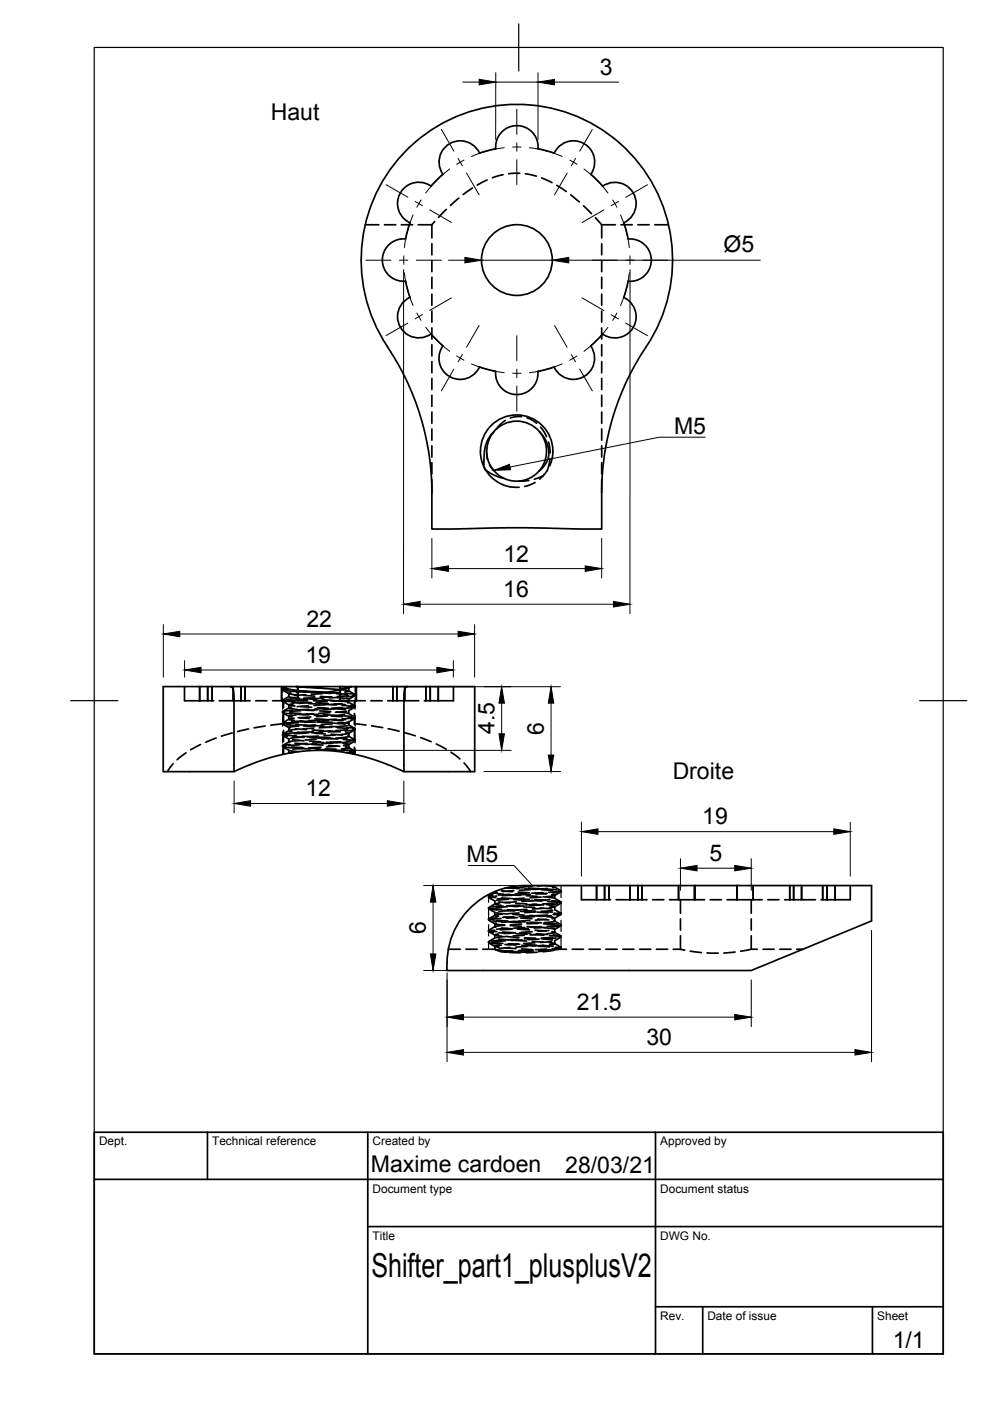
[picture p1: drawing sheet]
<svg xmlns="http://www.w3.org/2000/svg" width="210mm" height="297mm" viewBox="0 0 210 297" stroke-linecap="round" stroke-linejoin="round" font-family="sans-serif">
<!-- layer: Visible -->
<g fill="none" stroke="#000" stroke-width=".36">
<path d="M91.4 39.5a4.5 4.5 0 0 0-6.5 1.4 4.5 4.5 0 0 0 2 6.3l-.9 3.5a4.5 4.5 0 0 0-4.9 4.4 4.5 4.5 0 0 0 4.9 4.5l.9 3.4a4.5 4.5 0 0 0-2 6.4 4.5 4.5 0 0 0 6.5 1.4l2.5 2.5M101.7 32.5a4.5 4.5 0 0 0-6.4-2 4.5 4.5 0 0 0-1.4 6.4l-2.5 2.6M101.7 32.5l3.4-1a4.5 4.5 0 0 1 4.5-4.9 4.5 4.5 0 0 1 4.5 5l3.4 .9M117.5 32.5a4.5 4.5 0 0 1 6.3-2 4.5 4.5 0 0 1 1.5 6.5l2.5 2.5M127.8 39.5a4.5 4.5 0 0 1 6.5 1.4 4.5 4.5 0 0 1-2.1 6.3l1 3.5M133.2 50.7a4.5 4.5 0 0 1 4.9 4.5 4.5 4.5 0 0 1-4.9 4.4M133.2 59.6l-.9 3.5a4.5 4.5 0 0 1 2 6.3 4.5 4.5 0 0 1-6.5 1.4l-2.5 2.5M93.9 73.3a4.5 4.5 0 0 0 1.4 6.5 4.5 4.5 0 0 0 6.4-2l3.4 .9a4.5 4.5 0 0 0 4.5 5 4.5 4.5 0 0 0 4.5-5l3.4-.9M125.2 73.3a4.5 4.5 0 0 1-1.4 6.5 4.5 4.5 0 0 1-6.3-2M137 73.5a33 33 0 0 0-27.4-51.4 33 33 0 0 0-27.5 51.4 56 56 0 0 1 9.4 28.6l.1 10.1 15.7-.3 20.3 .3v-9.5l.3-4.2a55.6 55.6 0 0 1 9.1-25M114.3 99.9l1.1-1.8 .5-2.1-.1-1.3-.2-1.1-.5-1-.7-1 1.1 1.5 .7 1.6a5.1 5.1 0 0 1-2.2 5.5l-1.8 1.2-1.2 .5-1 .1-2.1-.2-3.5-1.2a2.51 2.51 0 0 1-1.8-3.2l.1-1.7 .4-1.7 .6-1.2 1-1.2a6.4 6.4 0 0 0 2.1 9.8M114.4 91.6a6.4 6.4 0 0 0-9.7 0"/>
<path d="M48.9 145.6h-14.3v18h15M60.8 145.6h1.9M63.4 146.5l5.8 .3M72.5 145.6h1.9M73.8 145.8l-1.3-.2h-9.8l9.4 .6M86.3 145.6h14.3v18h-15v-16.1l.3-1.6 .4-.3h-11.9l-3.9 1-2.2 .2h-2l-4.5-.6a1.14 1.14 0 0 1-1.1-.5l.1-.1h-11.9l.5 .3 .2 1.6v16.1l4.9-2.1 4.1-1.2 4.3-.9 3.9-.3 4.7 .2 4.2 .7 4.8 1.5 5.1 2.1M102.5 190.3a16.7 16.7 0 0 1 8.8-2.5h73.5v7.5l-25.5 10.5h-64.5v-1.5M102.5 190.3a16.5 16.5 0 0 0-7.7 14"/>
<circle cx="109.6" cy="55.1" r="7.5"/>
</g>
<!-- layer: Hidden -->
<g fill="none" stroke="#000" stroke-width=".36">
<path d="M100.2 39.9l-2 1.4M103.3 38.1l-2.1 1.2M106.7 37l-2.3 .7M110.2 36.7l-2.4 .1M111.4 36.8l2.3 .5M114.9 37.7l2.1 1M118.1 39.3l2 1.3M77.4 47.7h2.9M81.5 47.7h2.4M85.1 47.7h2.4M88.7 47.7h2.9M91.6 47.7v2.7"/>
<path d="M91.6 51.7v2.3M91.6 55.2v2.4M91.6 58.8v2.4M92.2 47l-.6 .7M94.6 44.4l-1.6 1.7M97.3 42l-1.8 1.6M121 41.3l1.9 1.5M123.7 43.6l1.7 1.7M126.2 46.2l1.4 1.5M127.6 47.7v2.7M127.6 51.7v2.3M127.6 55.2v2.4"/>
<path d="M127.6 58.8v2.4M127.6 47.7h2.9M131.7 47.7h2.3M135.2 47.7h2.4M138.8 47.7h2.9M91.6 62.4v2.3M91.6 65.9v2.4M91.6 69.5v2.4M91.6 73.1v2.4M91.6 76.7v2.3M127.6 62.4v2.3M127.6 65.9v2.4"/>
<path d="M127.6 69.5v2.4M127.6 73.1v2.4M127.6 76.7v2.3M91.6 80.2v2.4M91.6 83.8v2.4M91.6 87.4v2.4M91.6 90.9v2.4M91.6 94.5v2.4M91.6 98.1v2.4M103.2 96.2l.2 1.2M103.8 98.5l.7 1.1M107.1 89.1l-.9 .8-1 1.1"/>
<path d="M110.6 88.3h-1.1l-1.3 .3M111.7 88.6l1.2 .5 .9 .6M114.6 90.6l1.3 2M116 99.8l-1.6 1.8M116.3 93.7l.3 2.3M116.6 97.2l-.6 2.6M117.1 97l-.6 1.7M127.6 80.2v2.4M127.6 83.8v2.4M127.6 87.4v2.4M127.6 90.9v2.4M127.6 94.5v2.4"/>
<path d="M127.6 98.1v2.4M91.6 101.7v2.8M108.2 103.2l1.9 .1M112.1 101.9l-2.1 .1M113.5 102.3l-2.2 .8M115.3 100.8l-2 .8M127.6 101.7v2.8M39.1 145.6v3h3.2M39.4 159.6l-1.9 1.5M42.3 148.6h3M42.3 145.6v3M42.5 157.8l-2.1 1.2"/>
<path d="M44 145.6v3M45 145.6v3M45.8 156.5l-2.2 .9M46.5 148.6h2.9M49.2 155.4l-2.3 .7M49.4 148.6h1.7M49.4 145.6v3M51.1 148.6h1.9M51.1 145.6v3M51.9 145.6v3M52.7 154.6l-2.3 .5M54.2 148.6h2.4"/>
<path d="M56.2 153.9l-2.3 .4M57.8 148.6h1.9M59.7 148.6h3.4M59.7 145.6v3M59.8 153.5l-2.4 .3M59.9 146.1v.2M59.9 148.5v.2M59.9 150.9v.2M59.9 153.3v.2M59.9 155.7v.2M59.9 158.1v.2M59.9 158.3l1.4 .8"/>
<path d="M59.9 155.9l1.4 .8M59.9 153.5l1.4 .8M59.9 151.1l1.4 .8M59.9 148.7l1.4 .8M59.9 146.3l1.4 .8M60 158.3l2.3 .3M60.1 148.6v1.5M60.1 151.3v2.4M60.1 154.8v2.4M60.1 158.4v1.5M60.2 148.6l2.3 .2M60.2 151l-.3 .1 2 .3"/>
<path d="M60.5 155.8l2.4 .2M60.6 146.4l2.4 .2M60.6 153.1l-.7 .2 1.6 .2M60.7 145.9l-.8 .2 1 .2M60.7 145.6l-.8 .4M60.8 153.7l2.4 .1M61 146.1h-.6M61.2 147.1v.6M61.2 149.4v.7M61.2 151.9v.6M61.2 154.2v.7M61.2 156.7v.6"/>
<path d="M61.2 159.1v.6M61.3 155.7l-1.4 .2 1 .2M61.3 159.7h.1M61.3 157.3l-1.4 .8M61.3 154.9l-1.4 .7M61.3 152.5l-1.4 .8M61.3 150.1l-1.4 .7M61.4 151.1l2.4 .2M61.5 148.4l-1.6 .3 .8 .2M61.5 159.2l1.8 .2M61.6 157.8l-1.7 .3 .7 .1M61.7 146.9l-.4 .2 1.8 .2"/>
<path d="M61.8 150l-.5 .1 1.7 .3M61.8 158.4l2.4 .1M61.8 149l2.4 .1M61.9 150.6l-2 .3 .3 .1M62.1 156.9l2.3 .2M62.1 146.4l1.3 .1M62.1 156.2l2.4 .1M62.3 149.2l-1 .3 1.2 .2M62.4 152.3l-1.1 .2 1.1 .2M62.5 157.6l2.4 .2M62.5 153.2l-2.3 .2M62.6 159.5l-1.2 .1"/>
<path d="M62.6 154.5l2.4 .2M62.7 153.6l2.4 .2M62.8 151.6l-1.5 .2 .7 .2M62.9 155.3l-2.4 .2M62.9 154.6l-1.6 .3 .6 .2M63.1 155.2l2.3 .2M63.1 151.4l2.4 .2M63.1 148.6h2.1M63.1 145.6v3M63.2 148.1l-2.4 .2M63.2 152.2l2.4 .1M63.3 153.2l-2.3 .2"/>
<path d="M63.4 153.9l-2.2 .3 .2 .2M63.4 158.7l2.4 .1M63.5 157l-1.8 .2-.4 .1 .1 .1M63.5 157.9l-2.4 .2M63.5 148l-2.2-.3-1.4 .7M63.6 152.9l2.4 .1M63.7 148.9l2.4 .1M63.7 149.8l2.4 .2M63.8 150.7l-2.4 .1M63.9 156.3l-2.3 .2M64.1 156.1l2.3 .1M64.2 146.7l2.3 .1"/>
<path d="M64.2 150.5l2.4 .2M64.2 152.9l-2.4 .1M64.3 147.4l2.4 .2M64.4 153.9l2.3 .1M64.5 158.7l-2.4 .2M64.7 148.1l2.4 .2M64.8 147.3l-2.4 .2M64.8 155.4l-2.4 .2M64.9 146.6l-2 .2M65 151.3l2.4 .2M65 148.2l-2.3 .1M65.1 157.6l-2.4 .2"/>
<path d="M65.4 149.7l-2.4 .1M65.4 158.6l2.4 .1M65.4 149.2l2.4 .1M65.5 150.4l-2.4 .1M65.6 157.1l2.4 .2M65.7 156.4l2.4 .1M65.8 149l-2.4 .1M65.9 152l-2.4 .2M66.1 157.8l2.4 .2M66.1 153l-2.4 .1M66.2 154.8l2.4 .1M66.3 153.8l2.4 .1"/>
<path d="M66.4 151.3l-2.4 .2M66.4 155.1l-2.3 .2M66.4 148.6h2.4M66.5 154.4l-2.4 .1M66.6 155.5l2.4 .1M66.7 151.6l2.3 .2M66.8 147.9l-2.4 .1M66.8 152.4l2.4 .2M66.9 153.7l-2.4 .1M66.9 153.1h-2.4M67 158.9l2.4 .1M67 156.7l-2.3 .2"/>
<path d="M67.1 157.7l-2.4 .1M67.2 153.1l2.4 .1M67.3 149.1l2.4 .1M67.3 150l2.4 .2M67.4 150.5l-2.4 .1M67.5 156.1l-2.3 .1M67.6 156.3l2.4 .1M67.7 146.9l2.4 .1M67.8 150.7l2.3 .2M67.8 152.7l-2.4 .1M67.9 147.7l2.4 .1M67.9 154.1l2.4 .1"/>
<path d="M68.1 158.4l-2.4 .2M68.1 153.1h2.4M68.3 148.4l2.4 .1M68.4 147.1l-2.4 .1M68.4 155.2l-2.4 .2M68.6 151.5l2.3 .1M68.6 148l-2.4 .2M68.7 157.4l-2.4 .2M68.9 149.4l-2.3 .2M69 158.8l2.4 .1M69 149.4l2.4 .1M69.1 150.2l-2.4 .1"/>
<path d="M69.2 157.4l2.4 .1M69.2 156.6l2.4 .1M69.4 148.7l-2.4 .2M69.5 151.8l-2.4 .1M69.6 146.8l2.4 .1M69.7 158.1l2.4 .1M69.7 152.8l-2.4 .1M69.8 155l2.3 .2M69.9 154l2.3 .1M70 151.1l-2.4 .1M70 148.6h2.1M70 155l-2.4 .1"/>
<path d="M70.1 154.2l-2.4 .1M70.2 155.7l2.4 .2M70.2 151.8l2.4 .2M70.3 152.6l2.4 .2M70.3 147.7l-2.4 .2M70.5 153.5l-2.4 .1M70.6 159.1l2.3 .1M70.6 156.5l-2.4 .2M70.7 157.5l-2.4 .2M70.8 153.3l2.4 .2M70.8 149.3l2.4 .1M70.9 150.2l2.3 .3"/>
<path d="M71 150.3l-2.4 .1M71.1 155.8l-2.4 .2M71.2 158.9l-2.4 .2M71.2 156.5l2.4 .1M71.3 147.1l2.4 .1M71.3 150.9l2.4 .3M71.4 152.5l-2.4 .1M71.5 147.9l2.3 .3M71.5 154.3l2.4 .2M71.6 158.2l-2.4 .2M71.7 153.2l2.3 .1M71.9 148.6l2 .3-.2 .1"/>
<path d="M71.9 146.8l-2.3 .2M72 155.1l-2.4 .1M72.1 146.2l1.8 .3-.8 .2M72.1 151.7l2.4 .2M72.1 145.6v3M72.1 148.6h3.4v-3v3h1.9M72.2 147.8l-2.4 .2M72.2 157.2l-2.3 .2M72.5 149.2l-2.4 .2M72.5 159l2.4 .2M72.6 149.5l2.3 .3M72.6 150l-2.3 .1"/>
<path d="M72.7 157.6l1.2 .2-1.1 .3M72.8 156.8l2.4 .2M72.9 148.5l-2.3 .2M73 151.5l-2.3 .2M73.2 147l2.1 .3-.2 .1M73.2 158.3l.8 .2-1.6 .3M73.3 152.6l-2.4 .1M73.3 155.3l.7 .2-1.7 .2M73.4 154.2l1.9 .3-.5 .1M73.5 150.8l-2.4 .2M73.6 154.7l-2.4 .2M73.6 153.8l-2.3 .3"/>
<path d="M73.7 156l.2 .1-2.1 .3M73.8 152l1.5 .3-.9 .2M73.8 145.8l.1 .1-.2 .1-1.3 .1M73.9 153l-.3 .2-1.9 .2M73.9 147.5l-2.4 .2M73.9 146.5l1.3 .7M73.9 148.9l1.3 .8M73.9 151.3l1.3 .7 .1 .3M73.9 153.7l1.3 .8 .1 .2M73.9 156.1l1.3 .8M73.9 158.5l1.3 .8 .1 .2-.6 .3M74 145.8v.7"/>
<path d="M74 148.2v.7M74 150.7v.6M74 153v.7M74 155.5v.6M74 157.9v.6M74.1 159.3l1.1 .2-1.1 .2M74.2 157.3l-2.4 .2M74.4 149.5l.9 .2-1.5 .2M74.4 145.6l-.5 .3M74.5 159.5l-1.2 .1M74.5 150.1l-2.4 .1M74.8 156.7l.4 .2-1.8 .3"/>
<path d="M74.9 147.3l.4 .2-1.9 .3M74.9 152.2l-2.4 .2M75.1 154.6l.2 .1-2.1 .3M75.1 148.6v1.5M75.1 151.3v2.4M75.1 154.8v2.4M75.1 158.4v1.5M75.2 153.4l2.4 .3M75.2 154.7l-1.3 .8M75.2 152.3l-1.3 .8M75.2 147.5l-1.3 .8M75.3 147.3v.2"/>
<path d="M75.3 149.7v.2l-1.4 .8M75.3 156.9v.2l-1.4 .8M78.6 148.6h2.4M78.8 153.9l2.3 .4M82.2 148.6h1.9M82.3 154.5l2.3 .5M83.3 145.6v3M84.1 148.6h1.7v-3v3h3M84.1 145.6v3M85.8 155.3l2.3 .7M89.2 156.4l2.2 .9M90 148.6h2.9"/>
<path d="M90.3 145.6v3M91.2 145.6v3M92.5 157.7l2.1 1.1M92.9 145.6v3M95.6 159.5l1.9 1.4M96.1 145.6v3h-3.2M36.7 161.9l-1.2 1.7M98.4 161.7l1.4 1.9M103.6 190.1v.2M103.6 192.5v.2M103.6 194.9v.2M103.6 197.3v.2"/>
<path d="M103.6 199.7v.2M103.6 199.9l1.3 .8M103.6 197.5l1.3 .8M103.6 195.1l1.3 .8M103.6 192.7l1.3 .8M103.6 190.3l1.3 .8M103.6 199.8l.5 .2 1.8 .2M104 192.5l-.4 .2 2 .2M104 192.6l2.4 .2M104.1 197.1l-.5 .2 1.8 .2M104.3 199.8l2.3 .2M104.4 189.9l-.8 .2 1.5 .2"/>
<path d="M104.5 195.2l2.4 .2M104.9 197.2l-1.3 .2 1 .3M104.9 189v.3M104.9 191v.7M104.9 193.4v.7M104.9 195.8v.7M104.9 198.2v.7M104.9 198.8l-1.3 .8M104.9 196.5l-1.3 .7M104.9 194.1l-1.3 .7M104.9 191.7l-1.3 .7M104.9 189.3l-1.3 .7"/>
<path d="M105.2 193.5l2.3 .3M105.2 195.7l-.3 .2 2.1 .2M105.3 190l-1.7 .3 .6 .1M105.3 195.1l2.4 .2M105.4 189.2l-.5 .1 1.9 .3M105.4 194.6l-1.8 .2 .5 .2M105.4 190.5l2.4 .2M105.7 199.1l2.4 .2M105.7 198l-.8 .2 1.5 .3M105.7 191.2l2.4 .2M105.8 197.8l2.4 .1M105.9 191.5l-1 .2 1.3 .2"/>
<path d="M106.2 194.7l-2.4 .3M106.3 188.9l2.4 .2M106.3 190.4l2.4 .1M106.3 196.8l2.4 .1M106.4 199.3l-2.3 .2M106.5 193.8l-1.6 .3 .8 .2M106.6 197.6l2.3 .1M106.7 192.1l-2.4 .2M106.7 193l2.4 .2M106.8 194.4l2.4 .2M107 196.2l-2.1 .3 .2 .1M107.2 199.5l-2.4 .2"/>
<path d="M107.4 192.1l2.4 .1M107.5 192.3l-2.3 .1M107.6 198.5l-2.4 .3M107.6 190.7l-2.4 .2M107.6 192.9l2.4 .1M107.6 198.6l2.4 .2M107.7 188.3l2.3 .1M107.7 196.9l-2.4 .1M108 189.7l2.4 .1M108 189.6l-2.4 .2M108.1 195.5l2.3 .1M108.1 193l-2.3 .2"/>
<path d="M108.2 196.2l2.4 .2M108.5 197l-2.4 .2M108.5 188.1l2.4 .1M108.7 193.9l2.4 .1M108.8 195.4l-2.4 .2M108.9 195.3l2.4 .2M108.9 189.8l-2.4 .1M108.9 194.4l-2.3 .1M108.9 188.8l-2.3 .2M109 190.7l2.4 .2M109.2 188.2l-2.1 .1M109.3 199.4l2.4 .1"/>
<path d="M109.3 197.7l-2.4 .2M109.3 191.5l2.4 .2M109.4 198l2.3 .1M109.5 191.2l-2.4 .2M109.8 194.5l-2.4 .2M109.9 189.1l2.3 .2M109.9 190.6l2.3 .1M109.9 197l2.3 .2M110 199.1l-2.4 .1M110.1 193.6l-2.4 .1M110.2 197.8l2.3 .1M110.2 191.9l-2.3 .1"/>
<path d="M110.3 193.2l2.4 .1M110.4 194.6l2.4 .2M110.6 195.9l-2.4 .2M110.8 199.3l-2.4 .1M111 192.3l2.4 .1M111.1 192.1l-2.4 .1M111.2 198.3l-2.4 .1M111.2 190.4l-2.4 .2M111.2 193l2.3 .2M111.2 198.8l2.4 .2M111.2 188.5l2.4 .1M111.2 196.7l-2.3 .1"/>
<path d="M111.6 189.9l2.3 .2M111.6 189.4l-2.4 .2M111.6 195.7l2.4 .1M111.7 192.8l-2.4 .1M111.7 196.5l2.4 .1M112 196.8l-2.3 .1M112.1 188.3l2.4 .1M112.3 195.2l-2.4 .1M112.3 194.1l2.4 .2M112.4 189.6l-2.3 .1M112.5 195.5l2.3 .2M112.5 188.6l-2.4 .2"/>
<path d="M112.5 194.2l-2.4 .1M112.5 190.9l2.4 .2M112.8 187.9l-2.4 .2M112.8 199.6l2.4 .2M112.8 197.5l-2.3 .2M112.9 191.7l2.4 .2M112.9 198.1l2.4 .2M113 191l-2.3 .1M113.3 194.4l-2.3 .1M113.4 199.9l-2.4 .2M113.4 189.4l2.4 .1M113.4 190.8l2.4 .1"/>
<path d="M113.4 197.2l2.4 .2M113.6 199l-2.4 .1M113.6 193.3l-2.3 .2M113.7 198l2.4 .1M113.8 191.7l-2.4 .2M113.9 193.4l2.3 .1M114 187.9l1.4-.1 2.2 .3-.4 .1M114 194.9l2.4 .2M114.2 195.7l-2.4 .2M114.3 199.1l-2.3 .1M114.6 192.5l2.3 .2M114.7 191.9l-2.4 .1"/>
<path d="M114.7 198.1l-2.3 .1M114.7 190.2l-2.3 .2M114.7 193.2l2.4 .2M114.8 199.1l2.3 .2M114.8 188.6l2.4 .2M114.8 196.5l-2.4 .1M115.1 190.1l2.4 .3M115.1 189.3l-2.3 .1M115.2 195.9l2.4 .1M115.3 192.6l-2.4 .1M115.6 196.6l-2.4 .2M115.7 188.5l2.3 .2"/>
<path d="M115.9 194.9l-2.4 .2M115.9 194.3l1.7 .3-.5 .2M116 195.7l2.4 .2M116 189.4l-2.4 .1M116.1 188.4l-2.4 .1M116.1 194l-2.4 .1M116.1 191.1l2.4 .2M116.4 199.9l1.2 .2-1.1 .2M116.4 197.3l-2.4 .1M116.4 192l1.2 .2-1.1 .3M116.5 198.4l2.4 .2M116.6 190.7l-2.4 .2"/>
<path d="M116.9 194.1l-2.4 .2M117 199.6l-2.4 .2M117 189.7l.6 .2-1.7 .2M117 191l1.9 .2-.3 .2M117 197.5l.6 .2-1.7 .3M117.1 198.7l-2.4 .2M117.2 193l-2.4 .3M117.3 198.2l1.7 .3-.7 .1M117.4 191.5l-2.4 .2M117.5 193.6l1.4 .3-.8 .1M117.5 195.2l.1 .1-.4 .1-1.8 .2M117.6 188.1l1.3 .7"/>
<path d="M117.6 190.4l1.3 .8M117.6 192.9l1.3 .7M117.6 195.2l1.3 .8M117.6 197.7l1.3 .7M117.6 187.8v.3M117.6 189.8v.7M117.6 192.2v.7M117.6 194.6v.7M117.6 197v.7M117.6 199.4v.7M117.9 198.9l-2.4 .1M118.2 191.6l-2.3 .2"/>
<path d="M118.3 193.5l.6 .2-1.6 .2M118.3 188.9l.6 .2-1.7 .2M118.4 196.2l-2.4 .2M118.7 189l-2.4 .2M118.8 196.2l.1 .1-2.1 .3M118.9 196.3l-1.3 .8-.4-.2-1.9-.2M118.9 198.7l-1.3 .8M118.9 193.9l-1.3 .8M118.9 191.5l-1.3 .8M118.9 189.1l-1.3 .8M119 188.9v.2M119 191.3v.2"/>
<path d="M119 193.7v.2M119 196.1v.2M119 198.5v.2M123.3 187.8v3h3.2M126.5 190.8h2.9M126.5 187.8v3M128.2 187.8v3M129.1 187.8v3M130.6 190.8h3M133.6 190.8h1.7M133.6 187.8v3M135.3 190.8h1.9"/>
<path d="M135.3 187.8v3M136.1 187.8v3M138.4 190.8h2.4M141.9 190.8h2M143.9 190.8h3.4M143.9 187.8v3M144.3 190.8v2.8M144.3 194.8v2.4M144.3 198.4v2.9M147.3 190.8h2.1M147.3 187.8v3M150.6 190.8h2.4"/>
<path d="M154.2 190.8h2.1M156.3 187.8v3M156.3 190.8h3.4v-3v3h1.9M159.3 190.8v2.8M159.3 194.8v2.4M159.3 198.4v2.9M162.8 190.8h2.4M166.4 190.8h1.9M167.4 187.8v3M168.3 187.8v3M169.9 187.8v3h-1.6M169.9 190.8h3"/>
<path d="M170 187.8v3M174.1 190.8h3M174.4 187.8v3M175.4 187.8v3M177.1 187.8v3M180.3 187.8v3h-3.2M95 201.3h2.6M98.8 201.3h2.4M102.4 201.3h2.5M104.9 200.6v.7M104.9 201.3l3.7 .4M104.9 201.3l1.1 .4 1 .2 2.5-.2"/>
<path d="M106.3 200.4l-1.4 .2 1 .2M107 200.9l2.4 .2M107.1 200.2l2.3 .2M107.4 201.6l1.2 .2M107.8 200.1l2.4 .1M108 201.9l2.4 .1M108.2 200.9l-2.4 .2M108.7 201.6l-2.6 .1M109.8 201.8h3.2M109.8 201.9h.9M109.9 200.1l-2.4 .2M110.6 201.2l2.4 .1"/>
<path d="M110.6 200.4l2.4 .1M111.4 200.3l2.4 .1M111.8 200.7l-2.4 .1M112.3 201.4l-2.4 .1M113.1 201.6l-2.4 .1M113.9 201.9l-2.3 .1M114.2 201.4l1.7 .2-1.7 .1M114.2 200.6l2.4 .2M115 200.5l2.3 .1M115.3 200.4l-2.4 .2M115.9 201.2l-2.4 .1M116.6 201.4l-2.3 .1"/>
<path d="M117.5 201.5l-2.4 .3M117.6 200.1l1.3 .7M117.8 200.9l1.2 .1-1.2 .3M118.5 200.7l.4 .2-1.8 .2M118.9 201.1l-.3 .2M119 200.9v.2M120.1 201.3h-1.6l-2.6 .3M121.3 201.3h2.4M124.9 201.3h2.4M128.5 201.3h2.4M132 201.3h2.4M135.6 201.3h2.4"/>
<path d="M139.2 201.3h2.4M142.7 201.3h1.6M144.3 201.3l.9 .2M146.3 201.7l2.4 .3M149.9 202l2.4 .1M155.9 201.9l-2.4 .2M159.3 201.3l-2.3 .4M159.3 201.3h1.3M161.8 201.3h2.3M165.3 201.3h2.4M168.9 201.3h1.3"/>
</g>
<!-- layer: Hidden Narrow -->
<g fill="none" stroke="#000" stroke-width=".25">
<path d="M59.9 145.6v1.2M59.9 148v2.4M59.9 151.6v2.4M59.9 155.2v2.4M59.9 158.7v1.3M75.3 145.6v1.2M75.3 148v2.4M75.3 151.6v2.4M75.3 155.2v2.3M75.3 158.7v1.3M103.6 189.7v1.6M103.6 192.5v2.4"/>
<path d="M103.6 196.1v2.3M103.6 199.6v1.7M119 187.8v2.5M119 191.5v2.4M119 195.1v2.4M119 198.7v2.6"/>
</g>
<!-- layer: Visible Narrow -->
<path d="M101.9 95.7l.2 1.8 .4 1.2a7.7 7.7 0 0 0 5.7 4.5M101.9 95.6a7.7 7.7 0 0 1 7.6-7.6 7.7 7.7 0 0 1 7.7 7.6M117.2 95.7l-.1 1.3" fill="none" stroke="#000" stroke-width=".36"/>
<!-- layer: Border -->
<path d="M20 10.1h180v276.9h-180zM110 5.1v10M15 148.6h10M195 148.6h10" fill="none" stroke="#000" stroke-width=".25"/>
<!-- layer: TitleBlock -->
<path d="M20 240.1h180v46.9h-180zM20 250h180M44 240.1v9.9M78 240.1v46.9M139 240.1v46.9M78 260.1h122M139 277.1h61M149 277.1v9.9M185 277.1v9.9" fill="none" stroke="#000" stroke-width=".36"/>
<!-- layer: FD_Dimensions -->
<g fill="none" stroke="#000" stroke-width=".21">
<path d="M98.1 17.4h3.5M105.1 15.4v14.2M105.1 17.4h9M114.1 15.4v14.2M117.6 17.4h13.5M85.6 57.2v72.9M95.1 55.2h3.5M102.1 55.2h15M120.6 55.2h40.6M133.6 57.2v72.9M91.6 114.2v8.4M127.6 114.2v8.4"/>
<path d="M34.6 132.4v11.2M38.1 134.4h59M89.1 128.1h41M95.1 120.6h29M100.6 132.4v11.2M39.1 140.1v3.5M42.6 142.1h50M70.1 159.1h38.3M74.5 145.6h44.3M96.1 140.1v3.5M106.4 149.1v6.5M116.8 149.1v11"/>
<path d="M49.6 165.6v6.7M53.1 170.4h29M85.6 165.6v6.7M102.6 163.6h16.2M123.3 174.3v11.5M126.8 176.3h50M180.3 174.3v11.5M89.8 187.8h19.5M91.8 191.3v11M144.3 182.1v6.7M147.8 184.1h8M159.3 182.1v6.7"/>
<path d="M184.8 197.3v27.8M89.8 205.8h10.7M94.8 206.3v18.8M98.3 215.7h57.5M159.3 207.8v9.9M98.3 223.1h83"/>
</g>
<g fill="#000" stroke="#000" stroke-width=".21">
<path d="M101.6 16.8l3.5 .6-3.5 .6zM114.1 17.4l3.5-.6v1.2zM98.6 54.6l3.5 .6-3.5 .5zM117.1 55.2l3.5-.6v1.1zM91.6 120.6l3.5-.6v1.1zM124.1 120l3.5 .6-3.5 .5zM34.6 134.4l3.5-.6v1.2zM85.6 128.1l3.5-.6v1.2zM97.1 133.8l3.5 .6-3.5 .6zM130.1 127.5l3.5 .6-3.5 .6zM39.1 142.1l3.5-.6v1.1zM92.6 141.5l3.5 .6-3.5 .5z"/>
<path d="M106.4 145.6l.6 3.5h-1.2zM105.8 155.6h1.2l-.6 3.5zM116.8 145.6l.6 3.5h-1.2zM49.6 170.4l3.5-.6v1.1zM82.1 169.8l3.5 .6-3.5 .5zM116.2 160.1h1.2l-.6 3.5zM123.3 176.3l3.5-.6v1.2zM176.8 175.7l3.5 .6-3.5 .6zM91.8 187.8l.6 3.5h-1.2zM144.3 184.1l3.5-.6v1.1zM155.8 183.5l3.5 .6-3.5 .5zM91.2 202.3h1.2l-.6 3.5z"/>
<path d="M94.8 215.7l3.5-.6v1.1zM155.8 215.1l3.5 .6-3.5 .5zM94.8 223.1l3.5-.6v1.2zM181.3 222.5l3.5 .6-3.5 .6z"/>
</g>
<!-- layer: Leaders -->
<path d="M104.7 99.7l3.3-1.2 .2 1.1z" fill="#000" stroke="#000" stroke-width=".21"/>
<path d="M149.5 92.7h-9.7l-31.7 6.3M99.3 183.5h9.7l4.1 4.4" fill="none" stroke="#000" stroke-width=".21"/>
<!-- layer: Smart Centers -->
<g fill="none" stroke="#000" stroke-width=".21">
<path d="M81.9 39.2l4.6 2.6M93.6 27.4l2.6 4.7M95.3 35.8l-2.7 2.4-2.3 2.7M97.1 33.6l.9 1.5M98.4 33.9l-1.6 .9M98.9 36.7l2.7 4.6M106.9 31.3l-3.5 .7-3.4 1.2M108.7 31.2h1.8M109.6 23.2v5.3M109.6 30.3v1.8M109.6 33.9v5.3M112.2 31.3l3.6 .7 3.4 1.2"/>
<path d="M120.2 36.7l-2.6 4.6M120.8 33.9l1.6 .9M122 33.6l-.9 1.5M123.8 35.8l2.8 2.4 2.3 2.7M125.6 27.5l-2.7 4.6M137.3 39.2l-4.6 2.6M77.6 55.2h5.3M84.7 55.2h1.8M85.6 54.3v1.7M85.7 57.8l.7 3.6 1.2 3.4M87.6 45.6l-1.2 3.3-.7 3.6M88 42.7l1.6 .9"/>
<path d="M88.3 55.2h5.3M89.3 42.4l-.9 1.5M91.1 44.5l4.6 2.7M125.6 55.2h5.3M128 44.5l-4.6 2.7M129.9 42.4l.9 1.5M131.1 42.7l-1.5 .9M131.6 45.6l1.2 3.4 .6 3.5M132.7 55.2h1.8M133.4 57.8l-.6 3.6-1.2 3.4M133.6 54.3v1.8M136.2 55.2h5.4"/>
<path d="M86.5 68.5l-4.6 2.6M88.4 66.4l.9 1.5M89.6 66.7l-1.6 .9M90.3 69.4l2.3 2.7 2.7 2.4M95.7 63.2l-4.6 2.6M96.2 78.3l-2.6 4.6M96.8 75.5l1.6 .9M98 75.2l-.9 1.5M100 77.2l3.4 1.1 3.5 .7M101.6 69l-2.7 4.6M108.7 79.1h1.8M109.6 71.2v5.3"/>
<path d="M109.6 78.3v1.8M117.6 69l2.6 4.6M119.2 77.2l-3.4 1.1-3.6 .7M121.1 75.2l.9 1.5M122.3 75.5l-1.5 .9M122.9 78.3l2.7 4.6M123.4 63.2l4.6 2.6M128.9 69.4l-2.4 2.7-2.7 2.4M129.6 66.7l1.5 .9M130.8 66.4l-.9 1.5M132.7 68.5l4.6 2.7M109.6 81.8v5.4"/>
</g>
<text font-size="7" x="78.7" y="270.6">Shifter_part1_plusplusV2</text>
<g font-size="4.9">
<text x="127.1" y="15.8">3</text>
<text x="57.4" y="25.4">Haut</text>
<text x="153.4" y="53.5">Ø5</text>
<text x="142.9" y="92">M5</text>
<text x="106.7" y="119.1">12</text>
<text x="106.7" y="126.5">16</text>
<text x="65" y="132.9">22</text>
<text x="64.7" y="140.5">19</text>
<text x="104.8" y="155.7" transform="rotate(-90 104.8 155.7)">4.5</text>
<text x="115.3" y="155.9" transform="rotate(-90 115.3 155.9)">6</text>
<text x="142.6" y="165.2">Droite</text>
<text x="64.8" y="168.9">12</text>
<text x="148.9" y="174.8">19</text>
<text x="98.9" y="182.8">M5</text>
<text x="150.4" y="182.5">5</text>
<text x="90.3" y="198.1" transform="rotate(-90 90.3 198.1)">6</text>
<text x="122.3" y="214.1">21.5</text>
<text x="137.1" y="221.6">30</text>
<text x="78.6" y="248.5">Maxime cardoen</text>
<text x="119.8" y="248.6">28/03/21</text>
<text x="189.3" y="285.8">1/1</text>
</g>
<g font-size="2.5">
<text x="21" y="242.9">Dept.</text>
<text x="45" y="242.9">Technical reference</text>
<text x="79" y="242.9">Created by</text>
<text x="140" y="242.9">Approved by</text>
<text x="79" y="252.8">Document type</text>
<text x="140" y="252.8">Document status</text>
<text x="79" y="262.9">Title</text>
<text x="140" y="262.9">DWG No.</text>
<text x="140" y="279.9">Rev.</text>
<text x="150" y="279.9">Date of issue</text>
<text x="186" y="279.9">Sheet</text>
</g>
</svg>
